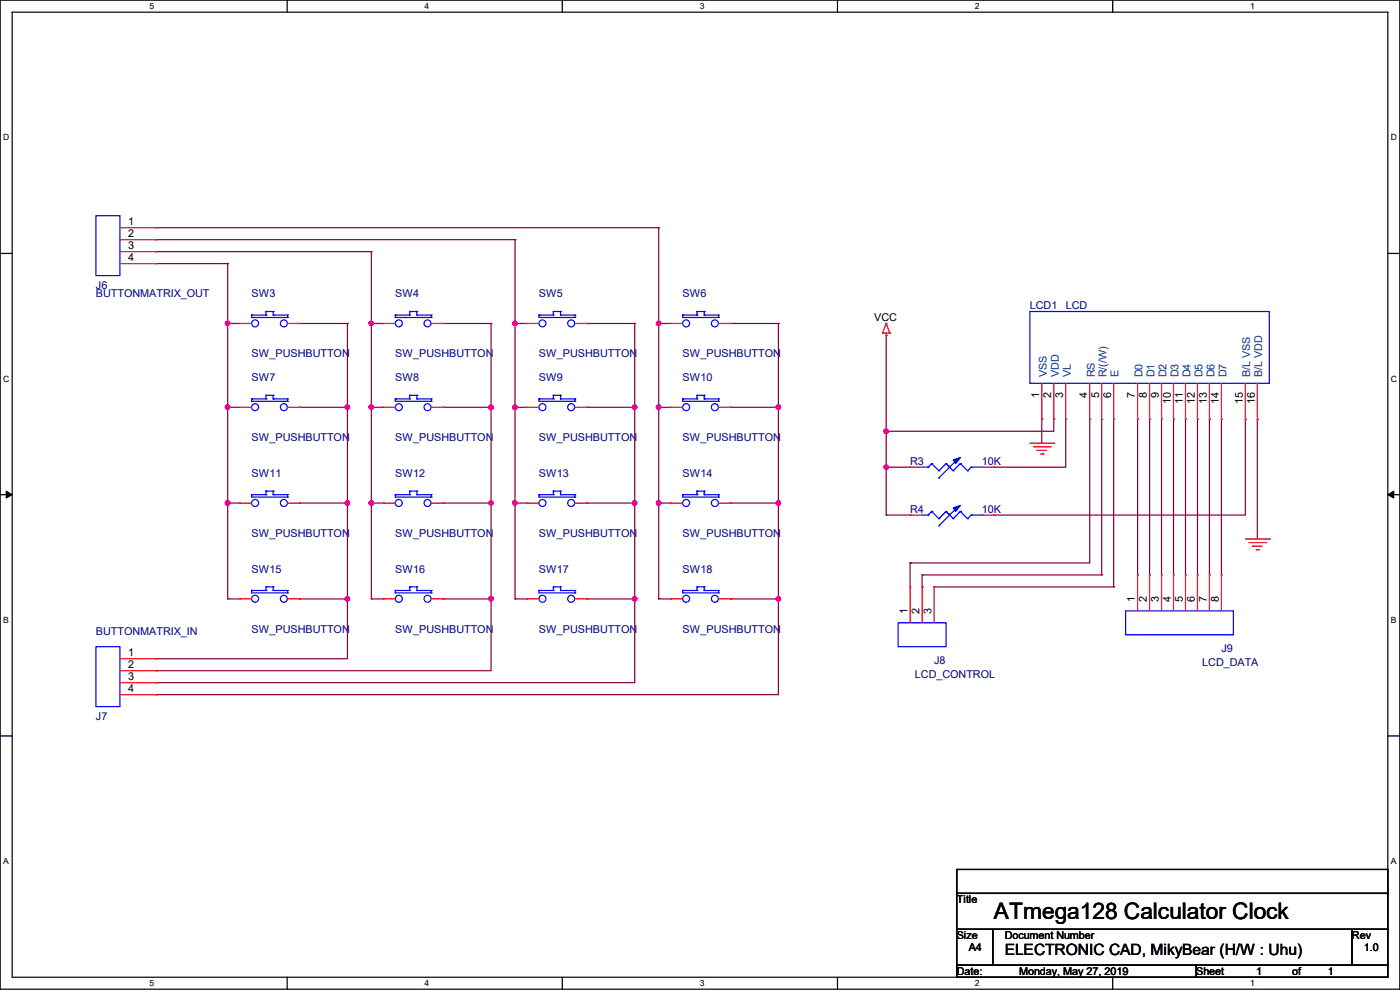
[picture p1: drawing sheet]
<svg xmlns="http://www.w3.org/2000/svg" width="297mm" height="210mm" viewBox="0 0 297 210" stroke-linecap="round" stroke-linejoin="round" font-family="sans-serif">
<path d="M0 0h297v209.8h-297zM2.6 2.6h291.8v204.7h-291.8z" fill="none" stroke="#000" stroke-width=".25"/>
<g fill="#fff">
<path d="M31.7 .3h1v2h-1z"/>
<path d="M31.7 207.6h1v1.9h-1z"/>
</g>
<path d="M60.9 0v2.6M60.9 207.3v2.5" fill="none" stroke="#000" stroke-width=".25"/>
<g fill="#fff">
<path d="M90.1 .3h1v2h-1z"/>
<path d="M90.1 207.6h1v1.9h-1z"/>
</g>
<path d="M119.3 0v2.6M119.3 207.3v2.5" fill="none" stroke="#000" stroke-width=".25"/>
<g fill="#fff">
<path d="M148.5 .3h.9v2h-.9z"/>
<path d="M148.5 207.6h.9v1.9h-.9z"/>
</g>
<path d="M177.7 0v2.6M177.7 207.3v2.5" fill="none" stroke="#000" stroke-width=".25"/>
<g fill="#fff">
<path d="M206.8 .3h1v2h-1z"/>
<path d="M206.8 207.6h1v1.9h-1z"/>
</g>
<path d="M236.1 0v2.6M236.1 207.3v2.5" fill="none" stroke="#000" stroke-width=".25"/>
<g fill="#fff">
<path d="M265.2 .3h1v2h-1z"/>
<path d="M265.2 207.6h1v1.9h-1z"/>
<path d="M.7 28.2h1.2v1.9h-1.2z"/>
<path d="M295.1 28.2h1.2v1.9h-1.2z"/>
<path d="M.7 79.3h1.2v2h-1.2z"/>
<path d="M295.1 79.3h1.2v2h-1.2z"/>
</g>
<path d="M0 53.8h2.6M294.4 53.8h2.6" fill="none" stroke="#000" stroke-width=".25"/>
<g fill="#fff">
<path d="M.7 130.5h1.2v2h-1.2z"/>
<path d="M295.1 130.5h1.1v2h-1.1z"/>
</g>
<path d="M0 104.9h2.6M294.4 104.9h2.6" fill="none" stroke="#000" stroke-width=".25"/>
<path d="M1.3 104.2l1.3 .7-1.3 .8zM294.4 104.9l1.3-.7v1.5z" fill="#000" stroke="#000" stroke-width=".21"/>
<g fill="#fff">
<path d="M.7 181.7h1.2v2h-1.2z"/>
<path d="M295.1 181.7h1.1v2h-1.1z"/>
</g>
<path d="M0 156.1h2.6M294.4 156.1h2.6M203 184.4h91.4v5.1h-91.4zM203 189.5h91.4v7.6h-91.4zM203 197.1h7.6v7.7h-7.6zM210.6 197.1h76.2v7.7h-76.2zM286.8 197.1h7.6v7.7h-7.6zM203 204.8h50.8v2.5h-50.8zM253.8 204.8h40.6v2.5h-40.6z" fill="none" stroke="#000" stroke-width=".25"/>
<g fill="none" stroke="#800040" stroke-width=".25">
<path d="M33.1 48.3h.1M33.1 50.8h.1M33.1 53.4h.1M33.1 55.9h.1M33.1 48.3h106.6M33.1 50.8h76.2M33.1 53.4h45.7M33.1 55.9h15.2M48.3 55.9h.1M48.3 55.9v71.1M78.8 53.4h.1M78.8 53.4v73.6"/>
<path d="M109.3 50.8h.1M109.3 50.8v76.2M139.7 48.3h.1M139.7 48.3v78.7M48.3 68.6h.1M48.3 68.6h2.5M63.5 68.6h.1M63.5 68.6h10.2M73.7 68.6h.1M73.7 68.6v71.1h-40.6M78.8 68.6h.1M78.8 68.6h2.5"/>
<path d="M94 68.6h.1M94 68.6h10.2M104.2 68.6h.1M104.2 68.6v73.7h-71.1M109.3 68.6h.1M109.3 68.6h2.5M124.5 68.6h.1M124.5 68.6h10.2M134.7 68.6h.1M134.7 68.6v76.2h-101.6M139.7 68.6h.1M139.7 68.6h2.6"/>
<path d="M155 68.6h.1M155 68.6h10.1M165.1 68.6h.1M165.1 68.6v78.8h-132M188 71.2h.1M188 71.2v38.1M48.3 86.4h.1M48.3 86.4h2.5M63.5 86.4h.1M63.5 86.4h10.2M73.7 86.4h.1M78.8 86.4h.1"/>
<path d="M78.8 86.4h2.5M94 86.4h.1M94 86.4h10.2M104.2 86.4h.1M109.3 86.4h.1M109.3 86.4h2.5M124.5 86.4h.1M124.5 86.4h10.2M134.7 86.4h.1M139.7 86.4h.1M139.7 86.4h2.6M155 86.4h.1"/>
<path d="M155 86.4h10.1M165.1 86.4h.1M188 91.5h.1M188 99.1h.1M188 99.1h5.1M210.9 99.1h.1M221 88.9h.1M221 88.9v5.1M223.6 88.9h.1M223.6 88.9v2.6h-35.6M226.1 88.9h.1M226.1 88.9v10.2h-15.2"/>
<path d="M231.2 88.9h.1M231.2 88.9v30.5h-38.1M233.7 88.9v33.1M236.3 88.9h.1M236.3 88.9v35.6M241.3 88.9h.1M241.3 88.9v33.1M243.9 88.9h.1M243.9 88.9v33.1M246.4 88.9h.1M246.4 88.9v33.1M249 88.9h.1"/>
<path d="M249 88.9v33.1M251.5 88.9h.1M251.5 88.9v33.1M254 88.9h.1M254 88.9v33.1M256.6 88.9h.1M256.6 88.9v33.1M259.1 88.9h.1M259.1 88.9v33.1M264.2 88.9h.1M264.2 88.9v20.4h-53.3M266.7 88.9h.1"/>
<path d="M266.7 88.9v25.4M48.3 106.7h.1M48.3 106.7h2.5M63.5 106.7h.1M63.5 106.7h10.2M73.7 106.7h.1M78.8 106.7h.1M78.8 106.7h2.5M94 106.7h.1M94 106.7h10.2M104.2 106.7h.1M109.3 106.7h.1"/>
<path d="M109.3 106.7h2.5M124.5 106.7h.1M124.5 106.7h10.2M134.7 106.7h.1M139.7 106.7h.1M139.7 106.7h2.6M155 106.7h.1M155 106.7h10.1M165.1 106.7h.1M188 109.3h.1M188 109.3h5.1M193.1 119.4h.1"/>
<path d="M193.1 119.4v5.1M210.9 109.3h.1M33.1 139.7h.1M48.3 127h.1M48.3 127h2.5M63.5 127h.1M63.5 127h10.2M73.7 127h.1M78.8 127h.1M78.8 127h2.5M94 127h.1M94 127h10.2"/>
<path d="M104.2 127h.1M109.3 127h.1M109.3 127h2.5M124.5 127h.1M124.5 127h10.2M134.7 127h.1M139.7 127h.1M139.7 127h2.6M155 127h.1M155 127h10.1M165.1 127h.1M195.6 122h.1"/>
<path d="M195.6 124.5h.1M195.6 122h38.1M195.6 122v2.5M198.2 124.5h38.1M233.7 122h.1M236.3 124.5h.1M33.1 142.3h.1M33.1 144.8h.1M33.1 147.4h.1"/>
</g>
<g fill="#f0f" stroke="#f0f" stroke-width=".25">
<circle cx="139.7" cy="68.6" r=".49"/>
<circle cx="139.7" cy="86.4" r=".49"/>
<circle cx="139.7" cy="106.7" r=".49"/>
<circle cx="109.2" cy="68.6" r=".49"/>
<circle cx="78.8" cy="68.6" r=".49"/>
<circle cx="109.2" cy="106.7" r=".49"/>
<circle cx="109.2" cy="86.4" r=".49"/>
<circle cx="78.8" cy="86.4" r=".49"/>
<circle cx="78.8" cy="106.7" r=".49"/>
<circle cx="48.3" cy="86.4" r=".49"/>
<circle cx="48.3" cy="68.6" r=".49"/>
<circle cx="73.7" cy="86.4" r=".49"/>
<circle cx="73.7" cy="127" r=".49"/>
<circle cx="73.7" cy="106.7" r=".49"/>
<circle cx="104.2" cy="86.4" r=".49"/>
<circle cx="104.2" cy="127" r=".49"/>
<circle cx="104.2" cy="106.7" r=".49"/>
<circle cx="134.6" cy="86.4" r=".49"/>
<circle cx="134.6" cy="127" r=".49"/>
<circle cx="134.6" cy="106.7" r=".49"/>
<circle cx="165.1" cy="86.4" r=".49"/>
<circle cx="165.1" cy="127" r=".49"/>
<circle cx="165.1" cy="106.7" r=".49"/>
<circle cx="48.3" cy="106.7" r=".49"/>
<circle cx="188" cy="91.5" r=".49"/>
<circle cx="188" cy="99.1" r=".49"/>
</g>
<g fill="none" stroke="#f00" stroke-width=".25">
<path d="M25.4 48.3h7.7M25.4 50.8h7.7M25.4 53.4h7.7M25.4 55.9h7.7M33.1 48.3h.1M33.1 50.8h.1M33.1 53.4h.1M33.1 55.9h.1M50.8 68.6h.1M50.8 68.6h2.6M61 68.6h2.5M63.5 68.6h.1"/>
<path d="M81.3 68.6h.1M81.3 68.6h2.6M91.5 68.6h2.5M94 68.6h.1M111.8 68.6h.1M111.8 68.6h2.5M122 68.6h2.5M124.5 68.6h.1M142.3 68.6h.1M142.3 68.6h2.5M152.4 68.6h2.6M155 68.6h.1"/>
<path d="M187.2 70.7h.1M187.2 70.7h1.6M188 71.2h.1M188 68.6h.1M188 70.7v.5M188 68.6l-.8 2.1M188 68.6l.8 2.1M188.8 70.7h.1M50.8 86.4h.1M50.8 86.4h2.6M61 86.4h2.5M63.5 86.4h.1"/>
<path d="M81.3 86.4h.1M81.3 86.4h2.6M91.5 86.4h2.5M94 86.4h.1M111.8 86.4h.1M111.8 86.4h2.5M122 86.4h2.5M124.5 86.4h.1M142.3 86.4h.1M142.3 86.4h2.5M152.4 86.4h2.6M155 86.4h.1"/>
<path d="M193.1 99.1h.1M193.1 99.1h2.5M208.3 99.1h2.6M210.9 99.1h.1M218.5 94h5.1M219.2 94.8h3.6M220 95.5h.1M220 95.5h2M220.8 96.3h.5M221 88.9h.1M221 81.3v7.6M221.3 96.3h.1"/>
<path d="M222.8 94.8h.1M223.6 94h.1M223.6 88.9h.1M223.6 81.3v7.6M226.1 88.9h.1M226.1 81.3v7.6M231.2 88.9h.1M231.2 81.3v7.6M233.7 88.9h.1M233.7 81.3v7.6M236.3 88.9h.1M236.3 81.3v7.6"/>
<path d="M241.3 88.9h.1M241.3 81.3v7.6M243.9 88.9h.1M243.9 81.3v7.6M246.4 88.9h.1M246.4 81.3v7.6M249 88.9h.1M249 81.3v7.6M251.5 88.9h.1M251.5 81.3v7.6M254 88.9h.1M254 81.3v7.6"/>
<path d="M256.6 88.9h.1M256.6 81.3v7.6M259.1 88.9h.1M259.1 81.3v7.6M264.2 88.9h.1M264.2 81.3v7.6M266.7 88.9h.1M266.7 81.3v7.6M50.8 106.7h.1M50.8 106.7h2.6M61 106.7h2.5M63.5 106.7h.1"/>
<path d="M81.3 106.7h.1M81.3 106.7h2.6M91.5 106.7h2.5M94 106.7h.1M111.8 106.7h.1M111.8 106.7h2.5M122 106.7h2.5M124.5 106.7h.1M142.3 106.7h.1M142.3 106.7h2.5M152.4 106.7h2.6M155 106.7h.1"/>
<path d="M193.1 109.3h.1M193.1 109.3h2.5M208.3 109.3h2.6M210.9 109.3h.1M264.2 114.3h5.1M265 115.1h3.5M265.7 115.9h.1M265.7 115.9h2.1M266.5 116.6h.5M267 116.6h.1M268.5 115.1h.1M269.3 114.3h.1"/>
<path d="M25.4 139.7h7.7M33.1 139.7h.1M50.8 127h.1M50.8 127h2.6M61 127h2.5M63.5 127h.1M81.3 127h.1M81.3 127h2.6M91.5 127h2.5M94 127h.1M111.8 127h.1M111.8 127h2.5"/>
<path d="M122 127h2.5M124.5 127h.1M142.3 127h.1M142.3 127h2.5M152.4 127h2.6M155 127h.1M193.1 124.5h.1M193.1 124.5v7.6M195.6 124.5h.1M195.6 124.5v7.6M198.2 124.5h.1M198.2 124.5v7.6"/>
<path d="M241.3 122h.1M241.3 122v7.6M243.9 122h.1M243.9 122v7.6M246.4 122h.1M246.4 122v7.6M249 122h.1M249 122v7.6M251.5 122h.1M251.5 122v7.6M254 122h.1M254 122v7.6"/>
<path d="M256.6 122h.1M256.6 122v7.6M259.1 122h.1M259.1 122v7.6M25.4 142.3h7.7M25.4 144.8h7.7M25.4 147.4h7.7M33.1 142.3h.1M33.1 144.8h.1M33.1 147.4h.1"/>
</g>
<g fill="none" stroke="#00f" stroke-width=".25">
<path d="M20.4 45.8h5v12.7h-5zM53.4 66.8h.1M53.4 66.8v.6h7.6M53.4 66.8h3M56.4 66.1h.1M56.4 66.8h.1M56.4 66.1v.7M56.4 66.1h1.6M58 66.8h.1M58 66.1h.1M58 66.1v.7M58 66.8h3"/>
<path d="M61 67.4h.1M61 66.8h.1M61 66.8v.6M83.9 66.8h.1M83.9 66.8v.6h7.6M83.9 66.8h3M86.9 66.1h.1M86.9 66.8h.1M86.9 66.1v.7M86.9 66.1h1.5M88.4 66.8h.1M88.4 66.1h.1"/>
<path d="M88.4 66.1v.7M88.4 66.8h3.1M91.5 67.4h.1M91.5 66.8h.1M91.5 66.8v.6M114.3 66.8h.1M114.3 66.8v.6h7.7M114.3 66.8h3.1M117.4 66.1h.1M117.4 66.8h.1M117.4 66.1v.7M117.4 66.1h1.5"/>
<path d="M118.9 66.8h.1M118.9 66.1h.1M118.9 66.1v.7M118.9 66.8h3.1M122 67.4h.1M122 66.8h.1M122 66.8v.6M144.8 66.8h.1M144.8 66.8v.6h7.6M144.8 66.8h3.1M147.9 66.1h.1M147.9 66.8h.1"/>
<path d="M147.9 66.1h1.5M147.9 66.1v.7M149.4 66.8h.1M149.4 66.1h.1M149.4 66.8h3M149.4 66.1v.7M152.4 67.4h.1M152.4 66.8h.1M152.4 66.8v.6M218.5 66.1h50.8v15.2h-50.8zM53.4 84.6h.1M53.4 84.6v.5h7.6"/>
<path d="M53.4 84.6h3M56.4 83.9h.1M56.4 84.6h.1M56.4 83.9h1.6M56.4 83.9v.7M58 84.6h.1M58 83.9h.1M58 84.6h3M58 83.9v.7M61 85.1h.1M61 84.6h.1M61 84.6v.5"/>
<path d="M83.9 84.6h.1M83.9 84.6v.5h7.6M83.9 84.6h3M86.9 83.9h.1M86.9 84.6h.1M86.9 83.9h1.5M86.9 83.9v.7M88.4 84.6h.1M88.4 83.9h.1M88.4 84.6h3.1M88.4 83.9v.7M91.5 85.1h.1"/>
<path d="M91.5 84.6h.1M91.5 84.6v.5M114.3 84.6h.1M114.3 84.6v.5h7.7M114.3 84.6h3.1M117.4 83.9h.1M117.4 84.6h.1M117.4 83.9h1.5M117.4 83.9v.7M118.9 84.6h.1M118.9 83.9h.1M118.9 84.6h3.1"/>
<path d="M118.9 83.9v.7M122 85.1h.1M122 84.6h.1M122 84.6v.5M144.8 84.6h.1M144.8 84.6v.5h7.6M144.8 84.6h3.1M147.9 83.9h.1M147.9 84.6h.1M147.9 83.9h1.5M147.9 83.9v.7M149.4 84.6h.1"/>
<path d="M149.4 83.9h.1M149.4 84.6h3M149.4 83.9v.7M152.4 85.1h.1M152.4 84.6h.1M152.4 84.6v.5M195.6 99.1h1.3M196.9 99.1h.1M197.7 98.3h.1M197.7 98.3l-.8 .8M197.7 98.3l1.5 1.6M199.2 99.9h.1"/>
<path d="M200.7 98.3h.1M200.7 98.3l1.5 1.6M200.7 98.3l-1.5 1.6M201.2 98.8h.1M202.2 99.9h.1M203 97.6l-3.8 3.8M203.8 98.3h.1M203.8 98.3l-1.6 1.6M203.8 98.3l1.5 1.6M205.3 99.9h.1M206 99.1h.1M206 99.1h2.3"/>
<path d="M206 99.1l-.7 .8M208.3 99.1h.1M53.4 104.9h.1M53.4 104.9v.6h7.6M53.4 104.9h3M56.4 104.2h.1M56.4 104.9h.1M56.4 104.2v.7M56.4 104.2h1.6M58 104.9h.1M58 104.2h.1M58 104.2v.7"/>
<path d="M58 104.9h3M61 105.5h.1M61 104.9h.1M61 104.9v.6M83.9 104.9h.1M83.9 104.9v.6h7.6M83.9 104.9h3M86.9 104.2h.1M86.9 104.9h.1M86.9 104.2v.7M86.9 104.2h1.5M88.4 104.9h.1"/>
<path d="M88.4 104.2h.1M88.4 104.2v.7M88.4 104.9h3.1M91.5 105.5h.1M91.5 104.9h.1M91.5 104.9v.6M114.3 104.9h.1M114.3 104.9v.6h7.7M114.3 104.9h3.1M117.4 104.2h.1M117.4 104.9h.1M117.4 104.2v.7"/>
<path d="M117.4 104.2h1.5M118.9 104.9h.1M118.9 104.2h.1M118.9 104.2v.7M118.9 104.9h3.1M122 105.5h.1M122 104.9h.1M122 104.9v.6M144.8 104.9h.1M144.8 104.9v.6h7.6M144.8 104.9h3.1M147.9 104.2h.1"/>
<path d="M147.9 104.9h.1M147.9 104.2v.7M147.9 104.2h1.5M149.4 104.9h.1M149.4 104.2h.1M149.4 104.2v.7M149.4 104.9h3M152.4 105.5h.1M152.4 104.9h.1M152.4 104.9v.6M195.6 109.3h1.3M196.9 109.3h.1"/>
<path d="M197.7 108.5h.1M197.7 108.5l-.8 .8M197.7 108.5l1.5 1.5M199.2 111.5h.1M199.2 110h.1M199.2 101.4h.1M200.7 108.5h.1M200.7 108.5l1.5 1.5M200.7 108.5l-1.5 1.5M201.2 109h.1M202.2 110h.1M203 107.7l-3.8 3.8"/>
<path d="M203.8 108.5h.1M203.8 108.5l-1.6 1.5M203.8 108.5l1.5 1.5M205.3 110h.1M206 109.3h.1M206 109.3h2.3M206 109.3l-.7 .7M208.3 109.3h.1M20.4 137.2h5v12.7h-5zM53.4 125.3h.1M53.4 125.3v.5h7.6M53.4 125.3h3"/>
<path d="M56.4 124.5h.1M56.4 125.3h.1M56.4 124.5v.8M56.4 124.5h1.6M58 125.3h.1M58 124.5h.1M58 124.5v.8M58 125.3h3M61 125.8h.1M61 125.3h.1M61 125.3v.5M83.9 125.3h.1"/>
<path d="M83.9 125.3v.5h7.6M83.9 125.3h3M86.9 124.5h.1M86.9 125.3h.1M86.9 124.5v.8M86.9 124.5h1.5M88.4 125.3h.1M88.4 124.5h.1M88.4 124.5v.8M88.4 125.3h3.1M91.5 125.8h.1M91.5 125.3h.1"/>
<path d="M91.5 125.3v.5M114.3 125.3h.1M114.3 125.3v.5h7.7M114.3 125.3h3.1M117.4 124.5h.1M117.4 125.3h.1M117.4 124.5v.8M117.4 124.5h1.5M118.9 125.3h.1M118.9 124.5h.1M118.9 124.5v.8M118.9 125.3h3.1"/>
<path d="M122 125.8h.1M122 125.3h.1M122 125.3v.5M144.8 125.3h.1M144.8 125.3v.5h7.6M144.8 125.3h3.1M147.9 124.5h.1M147.9 125.3h.1M147.9 124.5v.8M147.9 124.5h1.5M149.4 125.3h.1M149.4 124.5h.1"/>
<path d="M149.4 124.5v.8M149.4 125.3h3M152.4 125.8h.1M152.4 125.3h.1M152.4 125.3v.5M190.5 132.1h10.2v5.1h-10.2zM238.8 129.6h22.9v5.1h-22.9z"/>
<circle cx="54.1" cy="68.6" r=".74"/>
<circle cx="60.2" cy="68.6" r=".74"/>
<circle cx="84.6" cy="68.6" r=".74"/>
<circle cx="90.7" cy="68.6" r=".74"/>
<circle cx="115.1" cy="68.6" r=".74"/>
<circle cx="121.2" cy="68.6" r=".74"/>
<circle cx="145.6" cy="68.6" r=".74"/>
<circle cx="151.7" cy="68.6" r=".74"/>
<circle cx="54.1" cy="86.4" r=".74"/>
<circle cx="60.2" cy="86.4" r=".74"/>
<circle cx="84.6" cy="86.4" r=".74"/>
<circle cx="90.7" cy="86.4" r=".74"/>
<circle cx="115.1" cy="86.4" r=".74"/>
<circle cx="121.2" cy="86.4" r=".74"/>
<circle cx="145.6" cy="86.4" r=".74"/>
<circle cx="151.7" cy="86.4" r=".74"/>
<circle cx="54.1" cy="106.7" r=".74"/>
<circle cx="60.2" cy="106.7" r=".74"/>
<circle cx="84.6" cy="106.7" r=".74"/>
<circle cx="90.7" cy="106.7" r=".74"/>
<circle cx="115.1" cy="106.7" r=".74"/>
<circle cx="121.2" cy="106.7" r=".74"/>
<circle cx="145.6" cy="106.7" r=".74"/>
<circle cx="151.7" cy="106.7" r=".74"/>
<circle cx="54.1" cy="127" r=".74"/>
<circle cx="60.2" cy="127" r=".74"/>
<circle cx="84.6" cy="127" r=".74"/>
<circle cx="90.7" cy="127" r=".74"/>
<circle cx="115.1" cy="127" r=".74"/>
<circle cx="121.2" cy="127" r=".74"/>
<circle cx="145.6" cy="127" r=".74"/>
<circle cx="151.7" cy="127" r=".74"/>
</g>
<g fill="#00f" stroke="#00f" stroke-width=".25">
<path d="M202.2 107.7l1.6-.5-1.1 1.3z"/>
<path d="M202.2 97.6l1.6-.5-1.1 1.2z"/>
</g>
<text font-size="4.8" x="210.9" y="194.9">ATmega128 Calculator Clock</text>
<text font-size="3.3" x="213.1" y="202.6">ELECTRONIC CAD, MikyBear (H/W : Uhu)</text>
<g font-size="2.3">
<text x="27.2" y="47.8">1</text>
<text x="27.2" y="50.3">2</text>
<text x="27.2" y="52.8">3</text>
<text x="27.2" y="55.4">4</text>
<text x="185.5" y="68.2">VCC</text>
<text x="220.5" y="84.4" transform="rotate(-90 220.5 84.4)">1</text>
<text x="223" y="84.4" transform="rotate(-90 223 84.4)">2</text>
<text x="225.5" y="84.4" transform="rotate(-90 225.5 84.4)">3</text>
<text x="230.6" y="84.4" transform="rotate(-90 230.6 84.4)">4</text>
<text x="233.2" y="84.4" transform="rotate(-90 233.2 84.4)">5</text>
<text x="235.7" y="84.4" transform="rotate(-90 235.7 84.4)">6</text>
<text x="240.8" y="84.4" transform="rotate(-90 240.8 84.4)">7</text>
<text x="243.3" y="84.4" transform="rotate(-90 243.3 84.4)">8</text>
<text x="245.9" y="84.4" transform="rotate(-90 245.9 84.4)">9</text>
<text x="248.4" y="85.6" transform="rotate(-90 248.4 85.6)">10</text>
<text x="251" y="85.6" transform="rotate(-90 251 85.6)">11</text>
<text x="253.5" y="85.6" transform="rotate(-90 253.5 85.6)">12</text>
<text x="256" y="85.6" transform="rotate(-90 256 85.6)">13</text>
<text x="258.6" y="85.6" transform="rotate(-90 258.6 85.6)">14</text>
<text x="263.7" y="85.6" transform="rotate(-90 263.7 85.6)">15</text>
<text x="266.2" y="85.6" transform="rotate(-90 266.2 85.6)">16</text>
<text x="192.5" y="130.3" transform="rotate(-90 192.5 130.3)">1</text>
<text x="195.1" y="130.3" transform="rotate(-90 195.1 130.3)">2</text>
<text x="197.6" y="130.3" transform="rotate(-90 197.6 130.3)">3</text>
<text x="240.8" y="127.8" transform="rotate(-90 240.8 127.8)">1</text>
<text x="243.3" y="127.8" transform="rotate(-90 243.3 127.8)">2</text>
<text x="245.9" y="127.8" transform="rotate(-90 245.9 127.8)">3</text>
<text x="248.4" y="127.8" transform="rotate(-90 248.4 127.8)">4</text>
<text x="251" y="127.8" transform="rotate(-90 251 127.8)">5</text>
<text x="253.5" y="127.8" transform="rotate(-90 253.5 127.8)">6</text>
<text x="256" y="127.8" transform="rotate(-90 256 127.8)">7</text>
<text x="258.6" y="127.8" transform="rotate(-90 258.6 127.8)">8</text>
<text x="27.2" y="139.2">1</text>
<text x="27.2" y="141.7">2</text>
<text x="27.2" y="144.3">3</text>
<text x="27.2" y="146.8">4</text>
<text x="203" y="191.6">Title</text>
<text x="203" y="199.2">Size</text>
<text x="205.5" y="201.8">A4</text>
<text x="213.1" y="199.2">Document Number</text>
<text x="286.8" y="199.2">Rev</text>
<text x="289.4" y="201.8">1.0</text>
<text x="203" y="206.8">Date:</text>
<text x="216.2" y="206.8">Monday, May 27, 2019</text>
<text x="253.8" y="206.8">Sheet</text>
<text x="266.5" y="206.8">1</text>
<text x="274.1" y="206.8">of</text>
<text x="281.7" y="206.8">1</text>
</g>
<g font-size="2.3" fill="#000080">
<text x="20.4" y="61.3">J6</text>
<text x="20.4" y="63.1">BUTTONMATRIX_OUT</text>
<text x="53.4" y="63.1">SW3</text>
<text x="83.9" y="63.1">SW4</text>
<text x="114.3" y="63.1">SW5</text>
<text x="144.8" y="63.1">SW6</text>
<text x="218.5" y="65.6">LCD1</text>
<text x="226.1" y="65.6">LCD</text>
<text x="53.4" y="75.8">SW_PUSHBUTTON</text>
<text x="83.9" y="75.8">SW_PUSHBUTTON</text>
<text x="114.3" y="75.8">SW_PUSHBUTTON</text>
<text x="144.8" y="75.8">SW_PUSHBUTTON</text>
<text x="53.4" y="80.9">SW7</text>
<text x="83.9" y="80.9">SW8</text>
<text x="114.3" y="80.9">SW9</text>
<text x="144.8" y="80.9">SW10</text>
<text x="53.4" y="93.6">SW_PUSHBUTTON</text>
<text x="83.9" y="93.6">SW_PUSHBUTTON</text>
<text x="114.3" y="93.6">SW_PUSHBUTTON</text>
<text x="144.8" y="93.6">SW_PUSHBUTTON</text>
<text x="53.4" y="101.2">SW11</text>
<text x="83.9" y="101.2">SW12</text>
<text x="114.3" y="101.2">SW13</text>
<text x="144.8" y="101.2">SW14</text>
<text x="193.1" y="98.6">R3</text>
<text x="208.3" y="98.6">10K</text>
<text x="53.4" y="113.9">SW_PUSHBUTTON</text>
<text x="83.9" y="113.9">SW_PUSHBUTTON</text>
<text x="114.3" y="113.9">SW_PUSHBUTTON</text>
<text x="144.8" y="113.9">SW_PUSHBUTTON</text>
<text x="193.1" y="108.8">R4</text>
<text x="208.3" y="108.8">10K</text>
<text x="53.4" y="121.5">SW15</text>
<text x="83.9" y="121.5">SW16</text>
<text x="114.3" y="121.5">SW17</text>
<text x="144.8" y="121.5">SW18</text>
<text x="20.4" y="134.7">BUTTONMATRIX_IN</text>
<text x="53.4" y="134.2">SW_PUSHBUTTON</text>
<text x="83.9" y="134.2">SW_PUSHBUTTON</text>
<text x="114.3" y="134.2">SW_PUSHBUTTON</text>
<text x="144.8" y="134.2">SW_PUSHBUTTON</text>
<text x="194.1" y="143.8">LCD_CONTROL</text>
<text x="198.2" y="140.8">J8</text>
<text x="255.1" y="141.3">LCD_DATA</text>
<text x="259.1" y="138.3">J9</text>
<text x="20.4" y="152.7">J7</text>
</g>
<g font-size="2.3" fill="#004080">
<text x="222.1" y="80.1" transform="rotate(-90 222.1 80.1)">VSS</text>
<text x="224.6" y="80.1" transform="rotate(-90 224.6 80.1)">VDD</text>
<text x="227.2" y="80.1" transform="rotate(-90 227.2 80.1)">VL</text>
<text x="232.2" y="80.1" transform="rotate(-90 232.2 80.1)">RS</text>
<text x="234.8" y="80.1" transform="rotate(-90 234.8 80.1)">R/(/W)</text>
<text x="237.3" y="80.1" transform="rotate(-90 237.3 80.1)">E</text>
<text x="242.4" y="80.1" transform="rotate(-90 242.4 80.1)">D0</text>
<text x="244.9" y="80.1" transform="rotate(-90 244.9 80.1)">D1</text>
<text x="247.5" y="80.1" transform="rotate(-90 247.5 80.1)">D2</text>
<text x="250" y="80.1" transform="rotate(-90 250 80.1)">D3</text>
<text x="252.6" y="80.1" transform="rotate(-90 252.6 80.1)">D4</text>
<text x="255.1" y="80.1" transform="rotate(-90 255.1 80.1)">D5</text>
<text x="257.6" y="80.1" transform="rotate(-90 257.6 80.1)">D6</text>
<text x="260.2" y="80.1" transform="rotate(-90 260.2 80.1)">D7</text>
<text x="265.3" y="80.1" transform="rotate(-90 265.3 80.1)">B/L VSS</text>
<text x="267.8" y="80.1" transform="rotate(-90 267.8 80.1)">B/L VDD</text>
</g>
<g font-size="1.8">
<text x="31.7" y="1.9">5</text>
<text x="90.1" y="1.9">4</text>
<text x="148.5" y="1.9">3</text>
<text x="206.8" y="1.9">2</text>
<text x="265.2" y="1.9">1</text>
<text x=".7" y="29.8">D</text>
<text x="295.1" y="29.8">D</text>
<text x=".7" y="80.9">C</text>
<text x="295.1" y="80.9">C</text>
<text x=".7" y="132.1">B</text>
<text x="295.1" y="132.1">B</text>
<text x=".7" y="183.3">A</text>
<text x="295.1" y="183.3">A</text>
<text x="31.7" y="209.2">5</text>
<text x="90.1" y="209.2">4</text>
<text x="148.5" y="209.2">3</text>
<text x="206.8" y="209.2">2</text>
<text x="265.2" y="209.2">1</text>
</g>
</svg>
